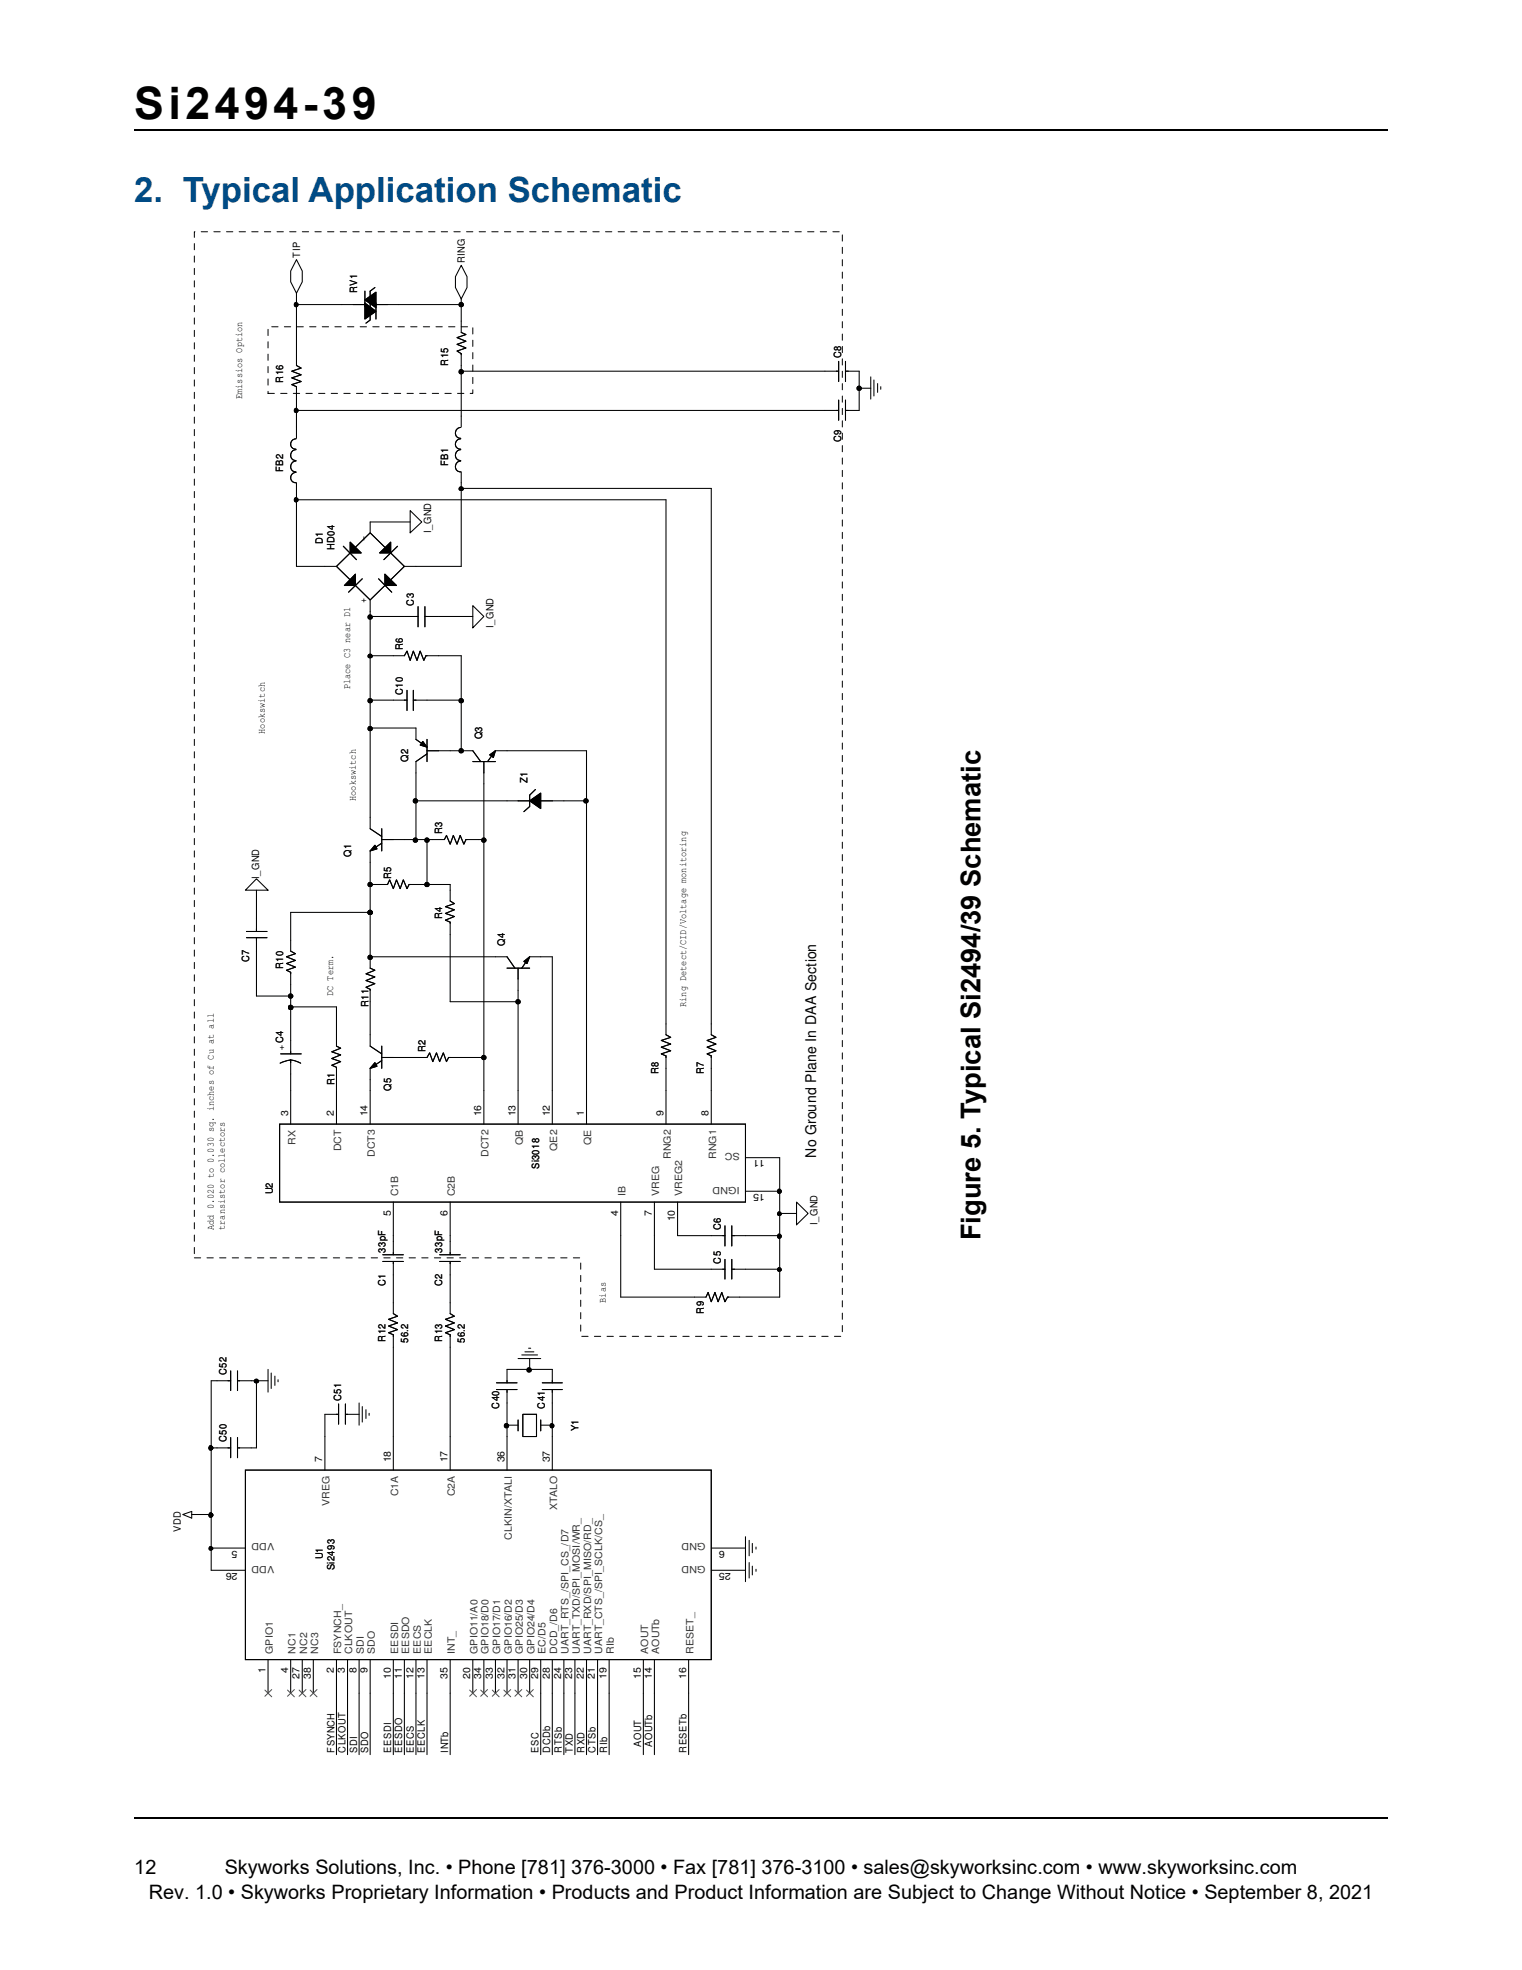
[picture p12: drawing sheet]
<svg xmlns="http://www.w3.org/2000/svg" width="216mm" height="279mm" viewBox="0 0 216 279" stroke-linecap="round" stroke-linejoin="round" font-family="sans-serif">
<path d="M19 18.4h177.8M19.1 257.8h177.8" fill="none" stroke="#000" stroke-width=".17"/>
<path d="M27.6 32.9h91.9v156.6h-37.1v-11.1h-54.8zM38 46.3h29.1v9.5h-29.1z" fill="none" stroke="#000" stroke-width=".14" stroke-dasharray=".9 .9 .9 .9 .9 .9 .9 .9"/>
<g fill="none" stroke="#000" stroke-width=".15">
<path d="M42.1 36.8l.8 1.6v1.6l-.8 1.6-.9-1.6v-1.6zM65.4 37.6l.8 1.6v1.6l-.8 1.6-.8-1.6v-1.6zM42.1 58.2v4M42.1 43.2h9.7M42.1 43.2v8.6l.6 .4-1.3 .4 1.3 .6-1.3 .4 1.3 .5-1.3 .4 .7 .3v3.4M42.1 41.6v1.6M51.8 42.5l1.5-1.1v2.2zM51.8 41.3v2.2M51.8 43l1.5 1.1-1.5 1.1zM53.2 40.8l-.7 .5v4.1l-.6 .4M53.3 43v2.2M53.3 43.2h12.1"/>
<path d="M65.4 52.6h53.6M65.4 42.4v.8M65.4 43.2v4l.7 .2-1.3 .5 1.3 .5-1.3 .4 1.3 .5-1.3 .5 .6 .4v2.4M65.4 52.6v8M119 51.3v2.8M119 56.7v2.9M119 58.2h-76.9M119.9 51.3v2.8M119.9 56.7v2.9M120.3 52.6h-.4h2v2.5M121.9 55.1v3.1h-2M121.9 55.1h1.6"/>
<path d="M123.5 53.5v3.1M124 53.9v2.3M124.5 54.4v1.2M124.9 54.8v.4M42 67a.73 .73 0 0 0-.8 .7 .73 .73 0 0 0 .8 .8M42 65.4a.77 .77 0 0 0-.8 .8 .77 .77 0 0 0 .8 .7M42 63.8a.77 .77 0 0 0-.8 .7 .77 .77 0 0 0 .8 .8M42 62.2a.73 .73 0 0 0-.8 .8 .73 .73 0 0 0 .8 .7M42.1 70.9v9.4h5.6M42.1 70.9h52.4v75.9l.6 .3-1.3 .5 1.3 .5-1.3 .4 1.3 .5-1.3 .5 .7 .3v9.6M42.1 68.5v2.4M48.7 77.5l1.9 1.9"/>
<path d="M49.7 78.4l-2 1.9 2 1.9M49.7 76.9l1.5 1.5h-1.5zM50.4 77.6l2.1-2 2.1 2M53.9 78.4l1.5-1.5v1.5zM55.4 78.4l2 1.9-2 1.9M56.4 77.5l-2 1.9M58.2 72.4l1.6 1.6-1.6 1.6zM58.2 74h-5.7v1.6M65.4 65.4a.77 .77 0 0 0-.8 .8 .77 .77 0 0 0 .8 .7M65.4 63.8a.77 .77 0 0 0-.8 .7 .77 .77 0 0 0 .8 .8M65.4 62.2a.73 .73 0 0 0-.8 .8 .73 .73 0 0 0 .8 .7M65.4 60.6a.77 .77 0 0 0-.8 .8 .77 .77 0 0 0 .8 .8"/>
<path d="M65.4 69.3v11h-8M65.4 66.9v2.4M65.4 69.3h35.5v77.5l.7 .3-1.3 .5 1.3 .5-1.3 .4 1.3 .5-1.3 .5 .6 .3v9.6M50.4 83l2.1 2.1 2.1-2.1M50.4 81.4v1.6h-1.6zM51.4 82.1l-2 1.9M52.5 85.1v2.3M52.5 99.3v4M52.5 87.4v5.6M52.5 93v6.3M52.5 93h4.9l.3-.7 .5 1.4 .4-1.4 .6 1.4 .4-1.4 .5 1.4 .3-.7h5v6.3M52.5 87.4h6.8"/>
<path d="M52.5 99.3h5.2M53.7 82.1l1.9 1.9M54.6 81.4l1.6 1.6h-1.6zM57.7 97.9v2.9M58.6 97.9v2.9M59.3 86v2.9M60.3 87.4h6.8M60.3 86v2.9M65.4 99.3h-6.8M65.4 99.3v7.2M67.1 85.9l1.5 1.5-1.5 1.6zM52.5 103.3v14.2l1.7 1.1"/>
<path d="M52.5 103.3h6.5v1.6l1.6 1.1M53.2 119.9l.3 .5-1 .3zM54.2 119.6l-1.7 1.1v4.7M54.2 119.1h4.8M54.2 117.5v3.2M59 113.6h16.1M59 113.6v5.5M59 119.1h1.6M60 105.2l.6 .8-1-.3zM60.6 106.9l-1.6 1.1v5.6M60.6 104.9v3.1M60.6 119.1v6.3"/>
<path d="M65.4 106.5h-4.8M65.4 106.5h1.7l1.1 1.5M67.1 108h3.2M68.6 119.1v30.9M68.6 119.1h-2.5l-.3 .6-.5-1.2-.5 1.2-.5-1.2-.4 1.2-.6-1.2-.3 .6h-2.4M68.6 108v11.1M69.2 108l1.1-1.5h12.9v7.1M69.5 107.1l.8-.6-.3 .9zM75.1 113.6l1.6-1.1v2.2zM76 112l-.9 .8v1.6l-.8 .7M76.7 113.6h6.5M83.2 113.6v45.8"/>
<path d="M35 132.1h2.9M35 133h2.9M36.4 133v8.3h4.8M36.4 126.3v5.8M36.4 124.6l1.6 1.7h-3.2zM52.5 135.7h19.4l1.1 1.6M52.5 135.7v1.6l.7 .3-1.3 .5 1.3 .5-1.3 .5 1.3 .4-1.3 .5 .6 .3v8.1l1.7 1.1M52.5 129.4v6.3M52.5 125.4v4M52.5 129.4h-11.3v5.5l.7 .4-1.3 .4 1.3 .5-1.3 .5 1.3 .5-1.3 .4 .6 .3v3.4M52.5 125.4h2.5l.3-.6 .5 1.2 .4-1.2 .6 1.2 .4-1.2 .5 1.2 .3-.6h2.6M60.6 125.4h3.3v2.4l.6 .4-1.3 .4 1.3 .4-1.3 .5 1.3 .5-1.3 .5 .7 .3v11.3h9.6"/>
<path d="M71.9 137.3h3.2M73.5 137.3v4.8M74 137.3l1.1-1.6h3.2v23.7M74.3 136.4l.8-.7-.3 1zM39.7 159.4h66v11.1h-66zM39.8 149.5h2.9M41.2 141.3v1.5M41.2 142.8h6.5v5.6l.6 .3-1.2 .5 1.2 .4-1.2 .5 1.2 .5-1.2 .5 .6 .3v8M41.2 150.3v9.1M41.2 142.8v6.7M42.7 150.8a2.63 2.63 0 0 0-3 0M53.2 150.7l.3 .5-1 .3z"/>
<path d="M54.2 150.4l-1.7 1.1v7.9M54.2 148.4v3.1M68.6 150h-5l-.3 .6-.4-1.3-.5 1.3-.5-1.3-.5 1.3-.5-1.3-.3 .7h-6.4M68.6 150v9.4M73.5 142.1v17.3M54.3 178h2.9M54.3 178.9h2.9M55.8 170.5v7.5M55.8 178.9v7.4l.6 .4-1.3 .4 1.3 .5-1.3 .5 1.3 .5-1.3 .4 .7 .3v19.2M62.4 178h2.9M62.4 178.9h2.9M63.9 170.5v7.5"/>
<path d="M63.9 178.9v7.4l.6 .4-1.3 .4 1.3 .5-1.3 .5 1.3 .5-1.3 .4 .7 .3v19.2M88.1 170.5v13.5h12l.3-.7 .5 1.3 .5-1.3 .5 1.3 .5-1.3 .4 1.3 .4-.6h7.4v-4M92.8 170.5v9.5h10M96.1 170.5v4.7h6.7M102.8 178.6v2.8M102.8 173.9v2.8M103.8 178.6v2.8M103.8 173.9v2.8M105.7 164.2h4.9v4.8M105.7 169h4.9M110.6 175.2v4.8M110.6 175.2h-6.8"/>
<path d="M110.6 169v3.1M113 170.5l1.6 1.6-1.6 1.6zM113 172.1h-2.4v3.1M32.7 195.8h-2.7v9.6M32.7 194.4v2.8M33.7 195.8h2.7M33.7 194.4v2.8M36.4 195.8v9.6h-2.7M36.4 195.8h1.6M38 194.2v3.2M38.5 194.7v2.2M39 195.2v1.3"/>
<path d="M39.4 195.7v.3M48 199.1v2.9M49 199.1v2.9M50.9 199v3.1M51.4 199.5v2.2M51.9 199.9v1.3M70.4 196.1h2.9M70.4 197.1h2.9M71.9 197.1v5M73.5 192.7h3.2M74 192.2h2.3M74.5 191.7h1.2"/>
<path d="M75 191.2h.3M75.1 192.7v1.5M75.1 194.2h-3.2v1.9M75.1 194.2h3.2v1.9M76.9 196.1h2.9M76.9 197.1h2.9M78.3 197.1v5M110.6 180h-6.8M25.9 214.8l1.3-.4v.9zM30 205.4v9.4M30 219.6h4.8M30 214.8h-2.8"/>
<path d="M30 214.8v4.8M30 219.6v3.1h4.8M30 205.4h2.7M32.7 203.9v2.8M33.7 203.9v2.8M34.8 208.5h66.1v26.9h-66.1zM48 200.6h-1.9v7.9M49 200.6h1.9M52.4 200.4v.3M71.9 202.1v6.4M71.9 202.1h1.6M73.5 201.4v1.5"/>
<path d="M74.2 200.6h1.9v3.1h-1.9zM76.7 201.4v1.5M76.7 202.1h1.6M78.3 202.1v6.4M100.9 219.6h4.8M105.7 217.9v6.4M106.3 218.5v2.2M106.7 218.9v1.3M107.2 219.4v.3M38 235.4v4.7M41.2 235.4v4.7M42.9 235.4v4.7"/>
<path d="M44.4 235.4v4.7M47.7 235.4v13.5M49.3 235.4v13.5M50.9 235.4v13.5M52.5 235.4v13.5M55.8 235.4v13.5M57.4 235.4v13.5M59 235.4v13.5M60.6 235.4v13.5M63.9 235.4v13.5M67.1 235.4v4.7M68.6 235.4v4.7"/>
<path d="M70.3 235.4v4.7M71.9 235.4v4.7M73.5 235.4v4.7M75.1 235.4v4.7M76.7 235.4v13.5M78.3 235.4v13.5M80 235.4v13.5M81.6 235.4v13.5M83.2 235.4v13.5M84.8 235.4v13.5M86.4 235.4v13.5M91.3 235.4v13.5"/>
<path d="M92.8 235.4v13.5M97.7 235.4v13.5M100.9 222.7h4.8M106.3 221.6v2.2M106.7 222.1v1.3M107.2 222.6v.3"/>
<circle cx="42" cy="58.2" r=".29"/>
<circle cx="42" cy="43.2" r=".29"/>
<circle cx="65.4" cy="52.7" r=".31"/>
<circle cx="65.4" cy="43.2" r=".31"/>
<circle cx="121.9" cy="55.1" r=".31"/>
<circle cx="42" cy="70.9" r=".29"/>
<circle cx="65.4" cy="69.3" r=".29"/>
<circle cx="52.5" cy="99.4" r=".31"/>
<circle cx="52.5" cy="87.5" r=".31"/>
<circle cx="52.5" cy="93.1" r=".29"/>
<circle cx="65.4" cy="99.4" r=".31"/>
<circle cx="52.5" cy="103.3" r=".31"/>
<circle cx="58.9" cy="119.2" r=".31"/>
<circle cx="58.9" cy="113.6" r=".31"/>
<circle cx="60.6" cy="119.2" r=".31"/>
<circle cx="65.4" cy="106.5" r=".31"/>
<circle cx="68.6" cy="119.2" r=".31"/>
<circle cx="83.1" cy="113.6" r=".31"/>
<circle cx="52.5" cy="125.5" r=".31"/>
<circle cx="52.5" cy="135.8" r=".31"/>
<circle cx="52.5" cy="129.4" r=".31"/>
<circle cx="60.6" cy="125.5" r=".31"/>
<circle cx="41.2" cy="141.3" r=".31"/>
<circle cx="41.2" cy="142.9" r=".31"/>
<circle cx="68.6" cy="150" r=".31"/>
<circle cx="73.5" cy="142.1" r=".31"/>
<circle cx="110.6" cy="168.9" r=".29"/>
<circle cx="110.6" cy="175.3" r=".29"/>
<circle cx="110.6" cy="172.1" r=".26"/>
<circle cx="36.4" cy="195.9" r=".29"/>
<circle cx="75.1" cy="194.3" r=".31"/>
<circle cx="110.6" cy="180.1" r=".26"/>
<circle cx="29.9" cy="214.9" r=".29"/>
<circle cx="29.9" cy="205.3" r=".29"/>
<circle cx="29.9" cy="219.6" r=".26"/>
<circle cx="71.8" cy="202.2" r=".31"/>
<circle cx="78.3" cy="202.2" r=".29"/>
</g>
<g fill="#000">
<path d="M51.8 42.5l1.5-1.1v2.2zM51.8 43l1.5 1.1-1.5 1.1zM49.7 76.9l1.5 1.5h-1.5zM53.9 78.4l1.5-1.5v1.5zM50.4 81.4v1.6h-1.5zM54.6 81.4l1.6 1.6h-1.6zM60 105.2l.6 .8-1-.3zM69.5 107.1l.8-.6-.3 .9zM75.1 113.6l1.6-1.1v2.2zM53.2 119.9l.3 .5-1 .3zM74.3 136.4l.8-.7-.3 1zM53.2 150.7l.3 .5-1 .3z"/>
<circle cx="42" cy="43.2" r=".29"/>
<circle cx="42" cy="58.2" r=".29"/>
<circle cx="65.4" cy="52.7" r=".31"/>
<circle cx="65.4" cy="43.2" r=".31"/>
<circle cx="121.9" cy="55.1" r=".31"/>
<circle cx="42" cy="70.9" r=".29"/>
<circle cx="65.4" cy="69.3" r=".29"/>
<circle cx="52.5" cy="99.4" r=".31"/>
<circle cx="52.5" cy="87.5" r=".31"/>
<circle cx="52.5" cy="93.1" r=".29"/>
<circle cx="65.4" cy="99.4" r=".31"/>
<circle cx="52.5" cy="103.3" r=".31"/>
<circle cx="58.9" cy="119.2" r=".31"/>
<circle cx="58.9" cy="113.6" r=".31"/>
<circle cx="60.6" cy="119.2" r=".31"/>
<circle cx="65.4" cy="106.5" r=".31"/>
<circle cx="68.6" cy="119.2" r=".31"/>
<circle cx="83.1" cy="113.6" r=".31"/>
<circle cx="52.5" cy="135.8" r=".31"/>
<circle cx="52.5" cy="129.4" r=".31"/>
<circle cx="52.5" cy="125.5" r=".31"/>
<circle cx="60.6" cy="125.5" r=".31"/>
<circle cx="41.2" cy="141.3" r=".31"/>
<circle cx="41.2" cy="142.9" r=".31"/>
<circle cx="68.6" cy="150" r=".31"/>
<circle cx="73.5" cy="142.1" r=".31"/>
<circle cx="110.6" cy="175.3" r=".29"/>
<circle cx="110.6" cy="168.9" r=".29"/>
<circle cx="110.6" cy="172.1" r=".26"/>
<circle cx="36.4" cy="195.9" r=".29"/>
<circle cx="75.1" cy="194.3" r=".31"/>
<circle cx="110.6" cy="180.1" r=".26"/>
<circle cx="29.9" cy="205.3" r=".29"/>
<circle cx="29.9" cy="214.9" r=".29"/>
<circle cx="29.9" cy="219.6" r=".26"/>
<circle cx="71.8" cy="202.2" r=".31"/>
<circle cx="78.3" cy="202.2" r=".29"/>
</g>
<g fill="none" stroke="#4c4c4c" stroke-width=".14">
<path d="M37.6 239.7l.9 1M38.5 239.6l-.9 1M40.8 239.7l1 1M41.8 239.6l-1 1M42.4 239.7l1 1M43.4 239.6l-1 1M44 239.7l1 1M45 239.6l-1 1M66.6 239.7l1 1M67.6 239.6l-1 1M68.2 239.7l1 1M69.2 239.6l-1 1"/>
<path d="M69.8 239.7l1 1M70.8 239.6l-1 1M71.5 239.7l.9 1M72.4 239.6l-.9 1M73 239.7l1 1M74 239.6l-1 1M74.7 239.7l1 1M75.7 239.6l-1 1"/>
</g>
<text font-size="6.3" x="19" y="16.9">Si2494-39</text>
<text font-size="4.9" fill="#004b85" x="19" y="28.7">2. Typical Application Schematic</text>
<text font-size="3.9" x="139.1" y="175.9" transform="rotate(-90 139.1 175.9)">Figure 5. Typical Si2494/39 Schematic</text>
<g font-size="2.8">
<text x="19" y="265.8">12</text>
<text x="21.1" y="269.3">Rev. 1.0 • Skyworks Proprietary Information • Products and Product Information are Subject to Change Without Notice • September 8, 2021</text>
<text x="31.9" y="265.8">Skyworks Solutions, Inc. • Phone [781] 376-3000 • Fax [781] 376-3100 • sales@skyworksinc.com • www.skyworksinc.com</text>
</g>
<text font-size="2.1" x="115.8" y="164.2" transform="rotate(-90 115.8 164.2)">No Ground Plane In DAA Section</text>
<g font-size="1.4">
<text x="42.6" y="36.5" transform="rotate(-90 42.6 36.5)">TIP</text>
<text x="50.6" y="41.6" transform="rotate(-90 50.6 41.6)">RV1</text>
<text x="66" y="37.3" transform="rotate(-90 66 37.3)">RING</text>
<text x="63.6" y="51.8" transform="rotate(-90 63.6 51.8)">R15</text>
<text x="119.3" y="50.7" transform="rotate(-90 119.3 50.7)">C8</text>
<text x="34.4" y="56.6" transform="rotate(-90 34.4 56.6)">Emissios Option</text>
<text x="40.2" y="54.3" transform="rotate(-90 40.2 54.3)">R16</text>
<text x="119.3" y="62.8" transform="rotate(-90 119.3 62.8)">C9</text>
<text x="40.2" y="66.9" transform="rotate(-90 40.2 66.9)">FB2</text>
<text x="63.6" y="66.1" transform="rotate(-90 63.6 66.1)">FB1</text>
<text x="45.8" y="77.2" transform="rotate(-90 45.8 77.2)">D1</text>
<text x="47.4" y="78" transform="rotate(-90 47.4 78)">HD04</text>
<text x="52" y="76.7" transform="rotate(-90 52 76.7)">-</text>
<text x="61.2" y="75.6" transform="rotate(-90 61.2 75.6)">I_GND</text>
<text x="52" y="85.5" transform="rotate(-90 52 85.5)">+</text>
<text x="58.7" y="85.9" transform="rotate(-90 58.7 85.9)">C3</text>
<text x="70" y="89" transform="rotate(-90 70 89)">I_GND</text>
<text x="57.1" y="92.2" transform="rotate(-90 57.1 92.2)">R6</text>
<text x="49.7" y="97.8" transform="rotate(-90 49.7 97.8)">Place C3 near D1</text>
<text x="57.1" y="98.6" transform="rotate(-90 57.1 98.6)">C10</text>
<text x="37.6" y="104.1" transform="rotate(-90 37.6 104.1)">Hookswitch</text>
<text x="68.4" y="104.9" transform="rotate(-90 68.4 104.9)">Q3</text>
<text x="50.5" y="113.6" transform="rotate(-90 50.5 113.6)">Hookswitch</text>
<text x="57.9" y="108" transform="rotate(-90 57.9 108)">Q2</text>
<text x="74.8" y="111" transform="rotate(-90 74.8 111)">Z1</text>
<text x="62.7" y="118.3" transform="rotate(-90 62.7 118.3)">R3</text>
<text x="36.8" y="124.6" transform="rotate(-90 36.8 124.6)">I_GND</text>
<text x="49.8" y="121.5" transform="rotate(-90 49.8 121.5)">Q1</text>
<text x="55.5" y="124.6" transform="rotate(-90 55.5 124.6)">R5</text>
<text x="62.7" y="130.4" transform="rotate(-90 62.7 130.4)">R4</text>
<text x="35.3" y="136.5" transform="rotate(-90 35.3 136.5)">C7</text>
<text x="40.2" y="137.5" transform="rotate(-90 40.2 137.5)">R10</text>
<text x="71.6" y="134.2" transform="rotate(-90 71.6 134.2)">Q4</text>
<text x="47.3" y="141.3" transform="rotate(-90 47.3 141.3)">DC Term.</text>
<text x="52.3" y="142.8" transform="rotate(-90 52.3 142.8)">R11</text>
<text x="97.3" y="142.8" transform="rotate(-90 97.3 142.8)">Ring Detect/CID/Voltage monitoring</text>
<text x="39.7" y="149">+</text>
<text x="40.2" y="147.9" transform="rotate(-90 40.2 147.9)">C4</text>
<text x="60.4" y="149.2" transform="rotate(-90 60.4 149.2)">R2</text>
<text x="47.4" y="153.9" transform="rotate(-90 47.4 153.9)">R1</text>
<text x="55.5" y="154.7" transform="rotate(-90 55.5 154.7)">Q5</text>
<text x="93.4" y="152.3" transform="rotate(-90 93.4 152.3)">R8</text>
<text x="99.9" y="152.3" transform="rotate(-90 99.9 152.3)">R7</text>
<text x="40.9" y="158.3" transform="rotate(-90 40.9 158.3)">3</text>
<text x="47.4" y="158.3" transform="rotate(-90 47.4 158.3)">2</text>
<text x="52.1" y="158.3" transform="rotate(-90 52.1 158.3)">14</text>
<text x="68.3" y="158.3" transform="rotate(-90 68.3 158.3)">16</text>
<text x="73.1" y="158.3" transform="rotate(-90 73.1 158.3)">13</text>
<text x="78" y="158.3" transform="rotate(-90 78 158.3)">12</text>
<text x="82.8" y="158.3" transform="rotate(-90 82.8 158.3)">1</text>
<text x="94.1" y="158.3" transform="rotate(-90 94.1 158.3)">9</text>
<text x="100.5" y="158.3" transform="rotate(-90 100.5 158.3)">8</text>
<text x="76.5" y="165.8" transform="rotate(-90 76.5 165.8)">Si3018</text>
<text x="108.5" y="164.6" transform="rotate(-180 108.5 164.6)">11</text>
<text x="38.7" y="169.4" transform="rotate(-90 38.7 169.4)">U2</text>
<text x="55.4" y="172.4" transform="rotate(-90 55.4 172.4)">5</text>
<text x="63.5" y="172.4" transform="rotate(-90 63.5 172.4)">6</text>
<text x="87.7" y="172.4" transform="rotate(-90 87.7 172.4)">4</text>
<text x="92.5" y="172.4" transform="rotate(-90 92.5 172.4)">7</text>
<text x="95.7" y="173.2" transform="rotate(-90 95.7 173.2)">10</text>
<text x="108.5" y="169.3" transform="rotate(-180 108.5 169.3)">15</text>
<text x="116" y="173.7" transform="rotate(-90 116 173.7)">I_GND</text>
<text x="30.3" y="174.4" transform="rotate(-90 30.3 174.4)">Add 0.020 to 0.030 sq. inches of Cu at all</text>
<text x="31.9" y="174.4" transform="rotate(-90 31.9 174.4)">transistor collectors</text>
<text x="54.7" y="177.7" transform="rotate(-90 54.7 177.7)">33pF</text>
<text x="62.7" y="177.7" transform="rotate(-90 62.7 177.7)">33pF</text>
<text x="102.2" y="179.2" transform="rotate(-90 102.2 179.2)">C5</text>
<text x="102.2" y="174.4" transform="rotate(-90 102.2 174.4)">C6</text>
<text x="54.7" y="182.4" transform="rotate(-90 54.7 182.4)">C1</text>
<text x="62.7" y="182.4" transform="rotate(-90 62.7 182.4)">C2</text>
<text x="86" y="184.8" transform="rotate(-90 86 184.8)">Bias</text>
<text x="54.7" y="190.3" transform="rotate(-90 54.7 190.3)">R12</text>
<text x="57.9" y="190.5" transform="rotate(-90 57.9 190.5)">56.2</text>
<text x="62.7" y="190.3" transform="rotate(-90 62.7 190.3)">R13</text>
<text x="66" y="190.5" transform="rotate(-90 66 190.5)">56.2</text>
<text x="99.9" y="186.3" transform="rotate(-90 99.9 186.3)">R9</text>
<text x="32.1" y="195" transform="rotate(-90 32.1 195)">C52</text>
<text x="48.4" y="198.7" transform="rotate(-90 48.4 198.7)">C51</text>
<text x="70.8" y="199.8" transform="rotate(-90 70.8 199.8)">C40</text>
<text x="77.3" y="199.8" transform="rotate(-90 77.3 199.8)">C41</text>
<text x="82.1" y="202.9" transform="rotate(-90 82.1 202.9)">Y1</text>
<text x="32.1" y="204.5" transform="rotate(-90 32.1 204.5)">C50</text>
<text x="45.7" y="207.4" transform="rotate(-90 45.7 207.4)">7</text>
<text x="55.4" y="207.4" transform="rotate(-90 55.4 207.4)">18</text>
<text x="63.5" y="207.4" transform="rotate(-90 63.5 207.4)">17</text>
<text x="71.6" y="207.4" transform="rotate(-90 71.6 207.4)">36</text>
<text x="78" y="207.4" transform="rotate(-90 78 207.4)">37</text>
<text x="25.6" y="217.2" transform="rotate(-90 25.6 217.2)">VDD</text>
<text x="33.7" y="219.9" transform="rotate(-180 33.7 219.9)">5</text>
<text x="45.8" y="221.2" transform="rotate(-90 45.8 221.2)">U1</text>
<text x="102.8" y="219.9" transform="rotate(-180 102.8 219.9)">6</text>
<text x="33.7" y="223.1" transform="rotate(-180 33.7 223.1)">26</text>
<text x="47.4" y="222.7" transform="rotate(-90 47.4 222.7)">Si2493</text>
<text x="103.7" y="223.1" transform="rotate(-180 103.7 223.1)">25</text>
<text x="37.7" y="237.3" transform="rotate(-90 37.7 237.3)">1</text>
<text x="40.9" y="237.3" transform="rotate(-90 40.9 237.3)">4</text>
<text x="42.5" y="238.1" transform="rotate(-90 42.5 238.1)">27</text>
<text x="44.1" y="238.1" transform="rotate(-90 44.1 238.1)">38</text>
<text x="47.4" y="237.3" transform="rotate(-90 47.4 237.3)">2</text>
<text x="48.9" y="237.3" transform="rotate(-90 48.9 237.3)">3</text>
<text x="50.6" y="237.3" transform="rotate(-90 50.6 237.3)">8</text>
<text x="52.1" y="237.3" transform="rotate(-90 52.1 237.3)">9</text>
<text x="55.4" y="238.1" transform="rotate(-90 55.4 238.1)">10</text>
<text x="57" y="238.1" transform="rotate(-90 57 238.1)">11</text>
<text x="58.6" y="238.1" transform="rotate(-90 58.6 238.1)">12</text>
<text x="60.2" y="238.1" transform="rotate(-90 60.2 238.1)">13</text>
<text x="63.5" y="238.1" transform="rotate(-90 63.5 238.1)">35</text>
<text x="66.7" y="238.1" transform="rotate(-90 66.7 238.1)">20</text>
<text x="68.3" y="238.1" transform="rotate(-90 68.3 238.1)">34</text>
<text x="69.9" y="238.1" transform="rotate(-90 69.9 238.1)">33</text>
<text x="71.6" y="238.1" transform="rotate(-90 71.6 238.1)">32</text>
<text x="73.1" y="238.1" transform="rotate(-90 73.1 238.1)">31</text>
<text x="74.8" y="238.1" transform="rotate(-90 74.8 238.1)">30</text>
<text x="76.3" y="238.1" transform="rotate(-90 76.3 238.1)">29</text>
<text x="78" y="238.1" transform="rotate(-90 78 238.1)">28</text>
<text x="79.6" y="238.1" transform="rotate(-90 79.6 238.1)">24</text>
<text x="81.2" y="238.1" transform="rotate(-90 81.2 238.1)">23</text>
<text x="82.8" y="238.1" transform="rotate(-90 82.8 238.1)">22</text>
<text x="84.4" y="238.1" transform="rotate(-90 84.4 238.1)">21</text>
<text x="86" y="238.1" transform="rotate(-90 86 238.1)">19</text>
<text x="90.9" y="238.1" transform="rotate(-90 90.9 238.1)">15</text>
<text x="92.5" y="238.1" transform="rotate(-90 92.5 238.1)">14</text>
<text x="97.3" y="238.1" transform="rotate(-90 97.3 238.1)">16</text>
<text x="47.4" y="248.6" transform="rotate(-90 47.4 248.6)">FSYNCH</text>
<text x="49" y="248.6" transform="rotate(-90 49 248.6)">CLKOUT</text>
<text x="50.6" y="248.6" transform="rotate(-90 50.6 248.6)">SDI</text>
<text x="52.2" y="248.6" transform="rotate(-90 52.2 248.6)">SDO</text>
<text x="55.5" y="248.6" transform="rotate(-90 55.5 248.6)">EESDI</text>
<text x="57.1" y="248.6" transform="rotate(-90 57.1 248.6)">EESDO</text>
<text x="58.7" y="248.6" transform="rotate(-90 58.7 248.6)">EECS</text>
<text x="60.3" y="248.6" transform="rotate(-90 60.3 248.6)">EECLK</text>
<text x="63.6" y="248.6" transform="rotate(-90 63.6 248.6)">INTb</text>
<text x="76.4" y="248.6" transform="rotate(-90 76.4 248.6)">ESC</text>
<text x="78" y="248.6" transform="rotate(-90 78 248.6)">DCDb</text>
<text x="79.7" y="248.6" transform="rotate(-90 79.7 248.6)">RTSb</text>
<text x="81.3" y="248.6" transform="rotate(-90 81.3 248.6)">TXD</text>
<text x="82.9" y="248.6" transform="rotate(-90 82.9 248.6)">RXD</text>
<text x="84.5" y="248.6" transform="rotate(-90 84.5 248.6)">CTSb</text>
<text x="86.1" y="248.6" transform="rotate(-90 86.1 248.6)">RIb</text>
<text x="91" y="247.8" transform="rotate(-90 91 247.8)">AOUT</text>
<text x="92.5" y="247.8" transform="rotate(-90 92.5 247.8)">AOUTb</text>
<text x="97.4" y="248.6" transform="rotate(-90 97.4 248.6)">RESETb</text>
</g>
<g font-size="1.4" fill="#333">
<text x="41.9" y="162.4" transform="rotate(-90 41.9 162.4)">RX</text>
<text x="48.4" y="163.3" transform="rotate(-90 48.4 163.3)">DCT</text>
<text x="53.2" y="164.1" transform="rotate(-90 53.2 164.1)">DCT3</text>
<text x="69.3" y="164.1" transform="rotate(-90 69.3 164.1)">DCT2</text>
<text x="74.2" y="162.4" transform="rotate(-90 74.2 162.4)">QB</text>
<text x="79" y="163.2" transform="rotate(-90 79 163.2)">QE2</text>
<text x="83.9" y="162.4" transform="rotate(-90 83.9 162.4)">QE</text>
<text x="95.1" y="164.4" transform="rotate(-90 95.1 164.4)">RNG2</text>
<text x="101.6" y="164.4" transform="rotate(-90 101.6 164.4)">RNG1</text>
<text x="104.9" y="163.5" transform="rotate(-180 104.9 163.5)">SC</text>
<text x="56.5" y="169.7" transform="rotate(-90 56.5 169.7)">C1B</text>
<text x="64.5" y="169.7" transform="rotate(-90 64.5 169.7)">C2B</text>
<text x="88.7" y="169.7" transform="rotate(-90 88.7 169.7)">IB</text>
<text x="93.5" y="169.7" transform="rotate(-90 93.5 169.7)">VREG</text>
<text x="96.8" y="169.7" transform="rotate(-90 96.8 169.7)">VREG2</text>
<text x="104.9" y="168.3" transform="rotate(-180 104.9 168.3)">IGND</text>
<text x="46.8" y="213.6" transform="rotate(-90 46.8 213.6)">VREG</text>
<text x="56.5" y="212.2" transform="rotate(-90 56.5 212.2)">C1A</text>
<text x="64.5" y="212.2" transform="rotate(-90 64.5 212.2)">C2A</text>
<text x="79" y="214.2" transform="rotate(-90 79 214.2)">XTALO</text>
<text x="38.9" y="218.9" transform="rotate(-180 38.9 218.9)">VDD</text>
<text x="72.6" y="218.4" transform="rotate(-90 72.6 218.4)">CLKIN/XTALI</text>
<text x="100.1" y="218.9" transform="rotate(-180 100.1 218.9)">GND</text>
<text x="38.9" y="222" transform="rotate(-180 38.9 222)">VDD</text>
<text x="100.1" y="222" transform="rotate(-180 100.1 222)">GND</text>
<text x="38.7" y="234.6" transform="rotate(-90 38.7 234.6)">GPIO1</text>
<text x="41.9" y="234.6" transform="rotate(-90 41.9 234.6)">NC1</text>
<text x="43.5" y="234.6" transform="rotate(-90 43.5 234.6)">NC2</text>
<text x="45.1" y="234.6" transform="rotate(-90 45.1 234.6)">NC3</text>
<text x="48.4" y="234.6" transform="rotate(-90 48.4 234.6)">FSYNCH_</text>
<text x="50" y="234.6" transform="rotate(-90 50 234.6)">CLKOUT</text>
<text x="51.6" y="234.6" transform="rotate(-90 51.6 234.6)">SDI</text>
<text x="53.2" y="234.6" transform="rotate(-90 53.2 234.6)">SDO</text>
<text x="56.5" y="234.6" transform="rotate(-90 56.5 234.6)">EESDI</text>
<text x="58" y="234.6" transform="rotate(-90 58 234.6)">EESDO</text>
<text x="59.7" y="234.6" transform="rotate(-90 59.7 234.6)">EECS</text>
<text x="61.2" y="234.6" transform="rotate(-90 61.2 234.6)">EECLK</text>
<text x="64.5" y="234.6" transform="rotate(-90 64.5 234.6)">INT_</text>
<text x="67.7" y="234.6" transform="rotate(-90 67.7 234.6)">GPIO11/A0</text>
<text x="69.3" y="234.6" transform="rotate(-90 69.3 234.6)">GPIO18/D0</text>
<text x="71" y="234.6" transform="rotate(-90 71 234.6)">GPIO17/D1</text>
<text x="72.6" y="234.6" transform="rotate(-90 72.6 234.6)">GPIO16/D2</text>
<text x="74.2" y="234.6" transform="rotate(-90 74.2 234.6)">GPIO25/D3</text>
<text x="75.8" y="234.6" transform="rotate(-90 75.8 234.6)">GPIO24/D4</text>
<text x="77.4" y="234.6" transform="rotate(-90 77.4 234.6)">EC/D5</text>
<text x="79" y="234.6" transform="rotate(-90 79 234.6)">DCD_/D6</text>
<text x="80.7" y="234.6" transform="rotate(-90 80.7 234.6)">UART_RTS_/SPI_CS_/D7</text>
<text x="82.2" y="234.6" transform="rotate(-90 82.2 234.6)">UART_TXD/SPI_MOSI/WR_</text>
<text x="83.9" y="234.6" transform="rotate(-90 83.9 234.6)">UART_RXD/SPI_MISO/RD_</text>
<text x="85.4" y="234.6" transform="rotate(-90 85.4 234.6)">UART_CTS_/SPI_SCLK/CS_</text>
<text x="87.1" y="234.6" transform="rotate(-90 87.1 234.6)">RIb</text>
<text x="91.9" y="234.6" transform="rotate(-90 91.9 234.6)">AOUT</text>
<text x="93.5" y="234.6" transform="rotate(-90 93.5 234.6)">AOUTb</text>
<text x="98.4" y="234.6" transform="rotate(-90 98.4 234.6)">RESET_</text>
</g>
</svg>
